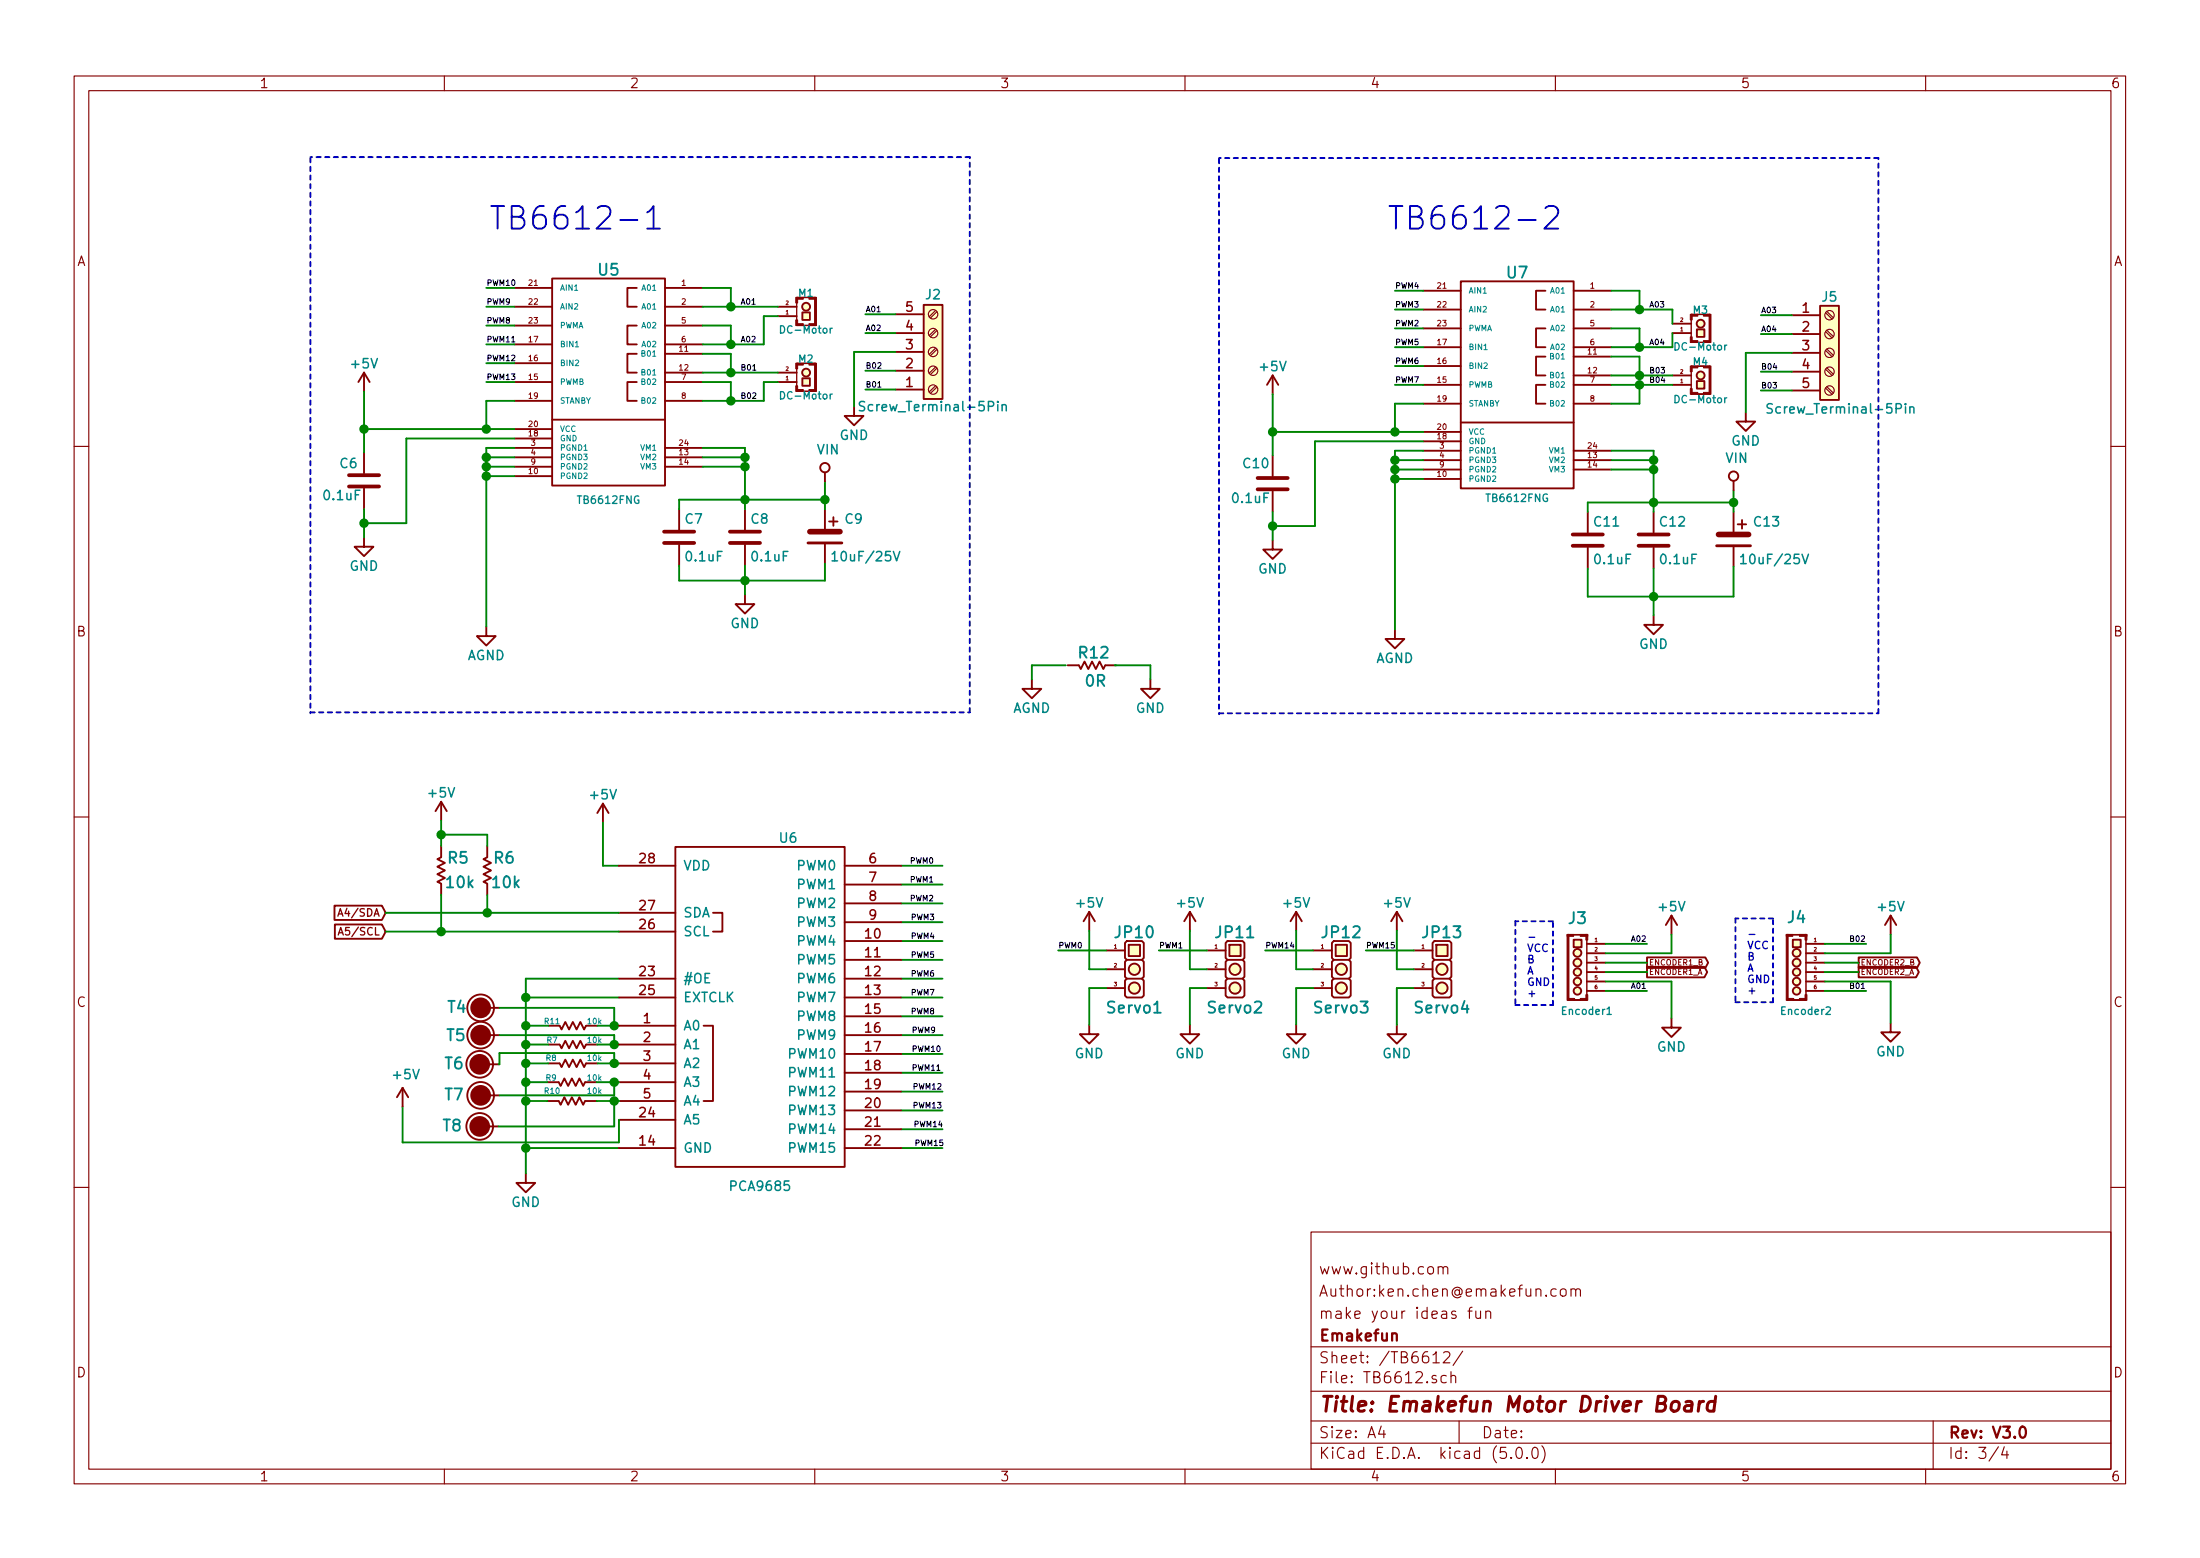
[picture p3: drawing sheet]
<svg xmlns="http://www.w3.org/2000/svg" width="297mm" height="210mm" viewBox="0 0 297 210" stroke-linecap="round" stroke-linejoin="round" font-family="sans-serif">
<g fill="none" stroke="#840000" stroke-width=".15">
<path d="M10 10.3h277v189.9h-277zM12 12.2h273v186.1h-273zM60 10.3v1.9M110 10.3v1.9M160 10.3v1.9M210 10.3v1.9M260 10.3v1.9M126.3 41.9l-.8 .8M126.3 44.4l-.8 .9M126.3 47l-.8 .8M126.3 49.5l-.8 .9M126.3 52.1l-.8 .8"/>
<path d="M126.5 42.1l-.9 .8M126.5 44.6l-.9 .9M126.5 47.2l-.9 .8M126.5 49.7l-.9 .8M126.5 52.2l-.9 .9M246.5 52.4l.8 .8M246.5 49.8l.8 .9M246.5 47.3l.8 .8M246.5 44.7l.8 .9M246.5 42.2l.8 .8M246.7 52.2l.8 .8M246.7 49.7l.8 .8"/>
<path d="M246.7 47.1l.8 .8M246.7 44.6l.8 .8M246.7 42l.8 .9M10 60.2h2M285 60.2h2M10 110.3h2M285 110.3h2M10 160.2h2M177 166.3h108v32h-108zM194.2 171.1a.41 .41 0 0 1 .6 0v.8M194.2 170.9v1M194.8 171.1l.2-.2 .4 .1 .1 .9"/>
<path d="M198.2 176.9h.6M198.8 176.4l-.3 .1-.1 .2v1.2M199.3 176.9v.9a.4 .4 0 0 0 .6 0M199.9 176.9v1M200.6 177.1a.41 .41 0 0 1 .7 0v.8M200.6 176.9v1M210.1 174a.48 .48 0 0 0-.6 .1l-.1 .1 .1 .6a.48 .48 0 0 0 .6 0M210.7 174.1a.41 .41 0 0 1 .8 .1v.4a.41 .41 0 0 1-.4 .3 .41 .41 0 0 1-.4-.3zM212.1 174.1a.38 .38 0 0 1 .7 0v.8M212.1 173.9v1M212.8 174.1l.2-.2 .3 .1 .1 .9M285 160.2h2"/>
<path d="M60 198.3v1.9M110 198.3v1.9M160 198.3v1.9M177 194.8h108M177 191.8h108M177 187.8h108M177 181.8h108M186.5 192.5l-.4 1h1M186.8 193v1M193.5 182.8l.3-.2 .1-.2v1.5M193.5 183.9h.8M194.9 182.6l.2-.2 .5 .1a.4 .4 0 0 1 .1 .6l-.9 .8h1"/>
<path d="M195.3 185.7a.53 .53 0 0 0-.7 0v.8a.53 .53 0 0 0 .7 0M195.9 185.7a.38 .38 0 0 1 .6 .1v.8M195.9 185.1v1.5M197 191.8v3M197.5 182.3l-1.3 2M204 196.7h.1l-.1 .1v-.1v.1M204.8 195.5a.35 .35 0 0 1 .4-.2 .35 .35 0 0 1 .3 .3 .78 .78 0 0 1-.4 1.2 .87 .87 0 0 1-.3-1.3zM206.2 196.7v.1l-.1-.1h.1v.1M207 195.4a.37 .37 0 0 1 .6 .2l.1 .3a.72 .72 0 0 1-.4 .9l-.3-.1a1.26 1.26 0 0 1 0-1.3zM208.2 195.1a1.71 1.71 0 0 1 0 2.3M210 198.3v1.9M260 198.3v1.9"/>
<path d="M261 191.8v6.5M269.8 195.2l-1.2 2M270.6 195.2l-.3 1.1h.9M271 195.8v1"/>
<circle cx="126" cy="45" r=".63"/>
<circle cx="126" cy="47.5" r=".63"/>
<circle cx="126" cy="42.4" r=".63"/>
<circle cx="126" cy="50" r=".63"/>
<circle cx="126" cy="52.6" r=".63"/>
<circle cx="247" cy="47.6" r=".63"/>
<circle cx="247" cy="45.1" r=".63"/>
<circle cx="247" cy="42.5" r=".63"/>
<circle cx="247" cy="52.7" r=".63"/>
<circle cx="247" cy="50.2" r=".63"/>
</g>
<path d="M188 180.1a.39 .39 0 0 1 .6 0v.8M272.9 192.6a.36 .36 0 0 1 .6 .2 .77 .77 0 0 1-.5 1.2 1 1 0 0 1-.1-1.4z" fill="none" stroke="#840000" stroke-width=".3"/>
<path d="M225.8 189.3a.54 .54 0 0 1 .5-.2 .54 .54 0 0 1 .4 .4v.6a.56 .56 0 0 1-.6 .4 .56 .56 0 0 1-.5-.4l.1-.6zM227.6 189.2l.2-.1 .6 .1 .1 .2-.2 1M228.4 189.6l-.2 .1h-.4a.4 .4 0 0 0-.4 .3 .4 .4 0 0 0 .3 .4h.4l.2-.1M229.5 189.1l-.2 1.3M230 189.1a.54 .54 0 0 0-.6 .4M231.5 189.2a.68 .68 0 0 0-.9 .3l-.1 .6 .1 .2 .2 .1 .6-.1M231.6 188.4l-.2 2" fill="none" stroke="#840000" stroke-width=".41"/>
<g fill="none" stroke="#840000" stroke-width=".25">
<path d="M69.5 38.9h5M74.5 37.6h15.3v27.9h-15.3zM86 38.9h-1.3v2.5h1.3M89.8 38.9h5.1M192.2 39.2h5M197.2 38h15.3v27.9h-15.3zM208.7 39.2h-1.3v2.6h1.3M212.5 39.2h5.1M49.1 50.3v2.5M49.1 50.3l-.7 1.3M49.1 50.3l.8 1.3M69.5 51.6h5"/>
<path d="M69.5 49h5M69.5 46.5h5M69.5 59.2h5M69.5 54.1h5M69.5 41.4h5M69.5 57.9h5M69.5 43.9h5M74.5 56.6h15.3M86 51.6h-1.3v2.5h1.3M86 47.7h-1.3v2.6h1.3M86 43.9h-1.3v2.6h1.3M89.8 47.7h5.1"/>
<path d="M89.8 50.3h5.1M89.8 51.6h5.1M89.8 46.5h5.1M89.8 54.1h5.1M89.8 41.4h5.1M89.8 43.9h5.1M105 50.3h2.6M105 51.6h2.6M105 41.4h2.6M105 42.7h2.6M108.3 42.2h1v1h-1zM108.3 51h1v1.1h-1z"/>
<path d="M115.3 54.9v1.2h1.3l-1.3 1.3-1.3-1.3h1.3M120.9 52.6h3.8M120.9 50h3.8M120.9 47.5h3.8M120.9 45h3.8M120.9 42.4h3.8M124.7 41.1h2.6v12.7h-2.6zM171.8 50.7v2.5M171.8 50.7l-.7 1.2M171.8 50.7l.8 1.2M192.2 51.9h5M192.2 49.4h5"/>
<path d="M192.2 46.9h5M192.2 59.6h5M192.2 54.5h5M192.2 41.8h5M192.2 58.3h5M192.2 44.3h5M197.2 57h15.3M208.7 51.9h-1.3v2.6h1.3M208.7 48.1h-1.3v2.6h1.3M208.7 44.3h-1.3v2.6h1.3M212.5 48.1h5.1M212.5 50.7h5.1"/>
<path d="M212.5 51.9h5.1M212.5 46.9h5.1M212.5 54.5h5.1M212.5 41.8h5.1M212.5 44.3h5.1M225.8 50.7h2.5M225.8 51.9h2.5M225.8 45h2.5M225.8 43.7h2.5M229.1 44.4h1v1.1h-1zM229.1 51.4h1v1h-1zM235.7 55.6v1.3h1.3l-1.3 1.3-1.3-1.3h1.3"/>
<path d="M241.9 42.5h3.8M241.9 45.1h3.8M241.9 47.6h3.8M241.9 50.2h3.8M241.9 52.7h3.8M245.7 41.3h2.6v12.7h-2.6zM49.1 72.5v1.3h1.3l-1.3 1.3-1.2-1.3h1.2M49.1 61.1v2.8M49.1 65.9v2.8M69.5 64.3h5M69.5 61.7h5M69.5 63h5"/>
<path d="M69.5 60.4h5M89.8 61.7h5.1M89.8 63h5.1M89.8 60.4h5.1M91.7 68.7v2.8M91.7 73.5v2.8M100.6 68.7v2.8M100.6 73.5v2.8M111.4 63.7v1.3M111.4 68.7v2.8M111.4 73.3v2.8M171.8 72.9v1.3h1.3l-1.3 1.2-1.2-1.2h1.2"/>
<path d="M171.8 61.5v2.8M171.8 66.3v2.8M192.2 64.6h5M192.2 62.1h5M192.2 63.4h5M192.2 60.8h5M212.5 62.1h5.1M212.5 63.4h5.1M212.5 60.8h5.1M214.4 69.1v2.8M214.4 73.9v2.8M223.3 69.1v2.8"/>
<path d="M223.3 73.9v2.8M234.1 64.9v1.3M234.1 69.1v2.8M234.1 73.7v2.7M65.7 84.6v1.2h1.2l-1.2 1.3-1.3-1.3h1.3M100.6 80.3v1.2h1.3l-1.3 1.3-1.3-1.3h1.3M139.3 91.7v1.3h1.3l-1.3 1.2-1.3-1.2h1.3M144.1 89.8h1.5M145.7 89.8l.2 .5 .5-1 .5 1 .5-1 .6 1 .5-1 .5 1 .2-.5M149.3 89.8h1.4M155.3 91.7v1.3h1.3l-1.3 1.2-1.2-1.2h1.2M188.3 85v1.2h1.3l-1.3 1.3-1.2-1.3h1.2"/>
<path d="M223.3 83.1v1.2h1.2l-1.2 1.3-1.3-1.3h1.3M59.6 114.2v1.5l-.5 .2 1 .6-1 .5 1 .5-1 .5 1 .5-1 .5 .5 .2M59.6 108.2v2.5M59.6 119.3v1.5M59.6 108.2l-.8 1.3M59.6 108.2l.7 1.3M65.8 114.2v1.5l-.5 .2 1 .6-1 .5 1 .5-1 .5 1 .5-1 .5 .5 .2M65.8 119.3v1.5M81.4 108.5l-.8 1.2M81.4 108.5v2.5M81.4 108.5l.8 1.2M83.6 116.8h7.6"/>
<path d="M91.2 114.3h22.8v43.2h-22.8zM114 116.8h7.7M114 119.4h7.7M45.2 122.2h6.4l.5 1-.5 .9h-6.4zM45.2 124.8h6.4l.5 .9-.5 1h-6.4zM64.9 139.7h2.5M64.9 136h2.5M75.6 138.4l.2 .5 .5-1 .5 1 .5-1 .6 1 .5-1 .5 1 .2-.5M83.6 138.4h7.6M83.6 132.1h7.6M83.6 134.6h7.6M83.6 125.7h7.6"/>
<path d="M83.6 123.2h7.6M95 138.4h1.3v10.2h-1.3M96.3 123.2h1.2v2.5h-1.2M114 139.7h7.7M114 127h7.7M114 129.5h7.7M114 132.1h7.7M114 134.6h7.7M114 137.2h7.7M114 121.9h7.7M114 124.5h7.7M147.1 138.3v1.3h1.2l-1.2 1.2-1.3-1.2h1.3"/>
<path d="M147.1 123.1l-.8 1.2M147.1 123.1v2.5M147.1 123.1l.7 1.2M149.4 128.3h2.5M149.4 130.8h2.5M149.4 133.3h2.5M151.9 127.2l.2-.2h2.1l.2 .2v2.1l-.2 .2h-2.1l-.2-.2zM152.1 132.1l-.2 .2v2.1l.2 .2h2.1l.2-.2v-2.1l-.2-.2M152.1 129.5l-.2 .3v2l.2 .3h2.1l.2-.3v-2l-.2-.3M152.4 127.5h1.5v1.5h-1.5zM160.7 138.3v1.3h1.2l-1.2 1.2-1.3-1.2h1.3M160.7 123.1l-.8 1.2"/>
<path d="M160.7 123.1v2.5M160.7 123.1l.7 1.2M162.9 128.3h2.6M162.9 130.8h2.6M162.9 133.3h2.6M165.5 127.2l.2-.2h2.1l.2 .2v2.1l-.2 .2h-2.1l-.2-.2zM165.7 132.1l-.2 .2v2.1l.2 .2h2.1l.2-.2v-2.1l-.2-.2M165.7 129.5l-.2 .3v2l.2 .3h2.1l.2-.3v-2l-.2-.3M166 127.5h1.5v1.5h-1.5zM175 138.3v1.3h1.3l-1.3 1.2-1.3-1.2h1.3M175 123.1l-.8 1.2M175 123.1v2.5"/>
<path d="M175 123.1l.8 1.2M177.3 128.3h2.5M177.3 130.8h2.5M177.3 133.3h2.5M179.8 127.2l.3-.2h2l.3 .2v2.1l-.3 .2h-2l-.3-.2zM180.1 132.1l-.3 .2v2.1l.3 .2h2l.3-.2v-2.1l-.3-.2M180.1 129.5l-.3 .3v2l.3 .3h2l.3-.3v-2l-.3-.3M180.3 127.5h1.6v1.5h-1.6zM188.6 138.3v1.3h1.3l-1.3 1.2-1.3-1.2h1.3M188.6 123.1l-.8 1.2M188.6 123.1v2.5M188.6 123.1l.8 1.2"/>
<path d="M190.9 128.3h2.5M190.9 130.8h2.5M190.9 133.3h2.5M193.4 127.2l.3-.2h2l.3 .2v2.1l-.3 .2h-2l-.3-.2zM193.7 132.1l-.3 .2v2.1l.3 .2h2l.3-.2v-2.1l-.3-.2M193.7 129.5l-.3 .3v2l.3 .3h2l.3-.3v-2l-.3-.3M193.9 127.5h1.6v1.5h-1.6zM212.5 126.8h1v1h-1zM214.2 127.4h2.6M214.2 128.6h2.6M214.2 129.9h2.6M214.2 131.2h2.6"/>
<path d="M214.2 132.5h2.6M214.2 133.7h2.6M222.4 129.2h7.9l.3 .7-.3 .7h-7.9zM222.4 130.5h7.7l.4 .7-.4 .7h-7.7zM225.7 137.4v1.3h1.2l-1.2 1.2-1.3-1.2h1.3M225.7 123.6l-.8 1.2M225.7 123.6v2.5M225.7 123.6l.7 1.2M242.1 126.8h1v1h-1zM243.8 127.4h2.6M243.8 128.6h2.6M243.8 129.9h2.6"/>
<path d="M243.8 131.2h2.6M243.8 132.5h2.6M243.8 133.7h2.6M251 129.2h7.8l.4 .7-.4 .7h-7.8zM251 130.5h7.7l.4 .7-.4 .7h-7.7zM255.3 138v1.3h1.2l-1.2 1.3-1.3-1.3h1.3M255.3 123.6l-.8 1.2M255.3 123.6v2.5M255.3 123.6l.7 1.2M54.4 146.8l-.8 1.3M54.4 146.8v2.5M54.4 146.8l.7 1.3"/>
<path d="M64.8 152h2.5M64.8 143.6h2.5M64.9 147.8h2.5M71 158.4v1.2h1.3l-1.3 1.3-1.3-1.3h1.3M73.9 148.6h1.5M74 143.5h1.5M75.4 146l.3 .6 .5-1.1 .5 1.1 .5-1.1 .5 1.1 .5-1.1 .5 1.1 .3-.6M75.4 148.6l.3 .5 .5-1 .5 1 .5-1 .5 1 .5-1 .5 1 .3-.5M75.6 141l.2 .5 .5-1 .5 1 .5-1 .6 1 .5-1 .5 1 .2-.5M75.6 143.5l.2 .5 .5-1 .5 1 .5-1 .6 1 .5-1 .5 1 .2-.5M79 146h1.5M79 148.6h1.5"/>
<path d="M83.6 143.5h7.6M83.6 146h7.6M83.6 148.6h7.6M83.6 154.9h7.6M83.6 141h7.6M83.6 151.1h7.6M114 154.9h7.7M114 142.2h7.7M114 144.8h7.7M114 147.3h7.7M114 149.9h7.7M114 152.4h7.7"/>
<circle cx="108.8" cy="50.3" r=".53"/>
<circle cx="108.8" cy="41.4" r=".53"/>
<circle cx="229.6" cy="50.7" r=".53"/>
<circle cx="229.6" cy="43.7" r=".53"/>
<circle cx="111.4" cy="63.1" r=".63"/>
<circle cx="234.1" cy="64.3" r=".63"/>
<circle cx="64.9" cy="136" r="1.8"/>
<circle cx="64.9" cy="139.7" r="1.8"/>
<circle cx="153.2" cy="133.3" r=".76"/>
<circle cx="153.2" cy="130.8" r=".76"/>
<circle cx="166.8" cy="133.3" r=".76"/>
<circle cx="166.8" cy="130.8" r=".76"/>
<circle cx="181.1" cy="133.3" r=".76"/>
<circle cx="181.1" cy="130.8" r=".76"/>
<circle cx="194.7" cy="130.8" r=".76"/>
<circle cx="194.7" cy="133.3" r=".76"/>
<circle cx="213" cy="129.9" r=".53"/>
<circle cx="213" cy="128.6" r=".53"/>
<circle cx="213" cy="133.7" r=".51"/>
<circle cx="213" cy="132.5" r=".51"/>
<circle cx="213" cy="131.2" r=".51"/>
<circle cx="242.6" cy="129.9" r=".53"/>
<circle cx="242.6" cy="128.6" r=".53"/>
<circle cx="242.6" cy="131.2" r=".51"/>
<circle cx="242.6" cy="133.7" r=".51"/>
<circle cx="242.6" cy="132.5" r=".51"/>
<circle cx="64.8" cy="143.6" r="1.8"/>
<circle cx="64.8" cy="152" r="1.8"/>
<circle cx="64.9" cy="147.8" r="1.8"/>
</g>
<path d="M77.7 46.8h.4M200.4 47.2h.4" fill="none" stroke="#008484" stroke-width=".14"/>
<path d="M47.1 65.7h4.1M47.1 64.1h4.1M89.7 73.3h4M89.7 71.7h4M98.6 73.3h4M98.6 71.7h4M169.8 66h4.1M169.8 64.5h4.1M212.3 73.7h4.1M212.3 72.1h4.1M221.2 73.7h4.1M221.2 72.1h4.1" fill="none" stroke="#840000" stroke-width=".51"/>
<path d="M109.3 71.7h4.1M232 72.1h4.1" fill="none" stroke="#840000" stroke-width=".76"/>
<path d="M109.1 73.3h4.6M231.8 73.7h4.5" fill="none" stroke="#840000" stroke-width=".38"/>
<g fill="none" stroke="#008484" stroke-width=".2">
<path d="M116.7 54.2h-.4l-.2 .1v.4l.5 .2 .1 .3-.2 .2h-.5M134.7 54.2h-.1l.1 .1v-.1v.1M134.7 54.6v.8M135.3 54.7h.1a.31 .31 0 0 1 .5 .1v.6M135.3 54.6v.8M239.3 54.6l-.5-.1-.2 .1v.4l.6 .2 .1 .3-.2 .2h-.5M257.3 54.5l-.1 .1h.1v-.1v.1M257.3 54.9v.8M257.9 55l.1-.1 .3 .1 .1 .7M257.9 54.9v.8M112.3 74.8l.4-.4v1.3M112.3 75.7h.8"/>
<path d="M120.6 74.4l.5 1.3 .4-1.3M235 75.2l.4-.4v1.3M235 76.1h.8M243.3 74.8l.4 1.3 .5-1.3"/>
</g>
<g fill="#ffffc2" stroke="#ffffc2" stroke-width=".14">
<path d="M108.3 42.2h1v1h-1z"/>
<path d="M108.3 51h1v1.1h-1z"/>
<path d="M212.5 126.8h1v1h-1z"/>
<path d="M242.1 126.8h1v1h-1z"/>
<path d="M152.4 127.5h1.5v1.5h-1.5z"/>
<path d="M166 127.5h1.5v1.5h-1.5z"/>
<path d="M180.3 127.5h1.6v1.5h-1.6z"/>
<path d="M193.9 127.5h1.6v1.5h-1.6z"/>
<path d="M245.7 41.3h2.6v12.7h-2.6z"/>
<path d="M124.7 41.1h2.6v12.7h-2.6z"/>
<path d="M229.1 44.4h1v1.1h-1z"/>
<path d="M229.1 51.4h1v1h-1z"/>
<circle cx="108.8" cy="41.4" r=".53"/>
<circle cx="108.8" cy="50.3" r=".53"/>
<circle cx="213" cy="133.7" r=".51"/>
<circle cx="213" cy="132.5" r=".51"/>
<circle cx="213" cy="131.2" r=".51"/>
<circle cx="213" cy="129.9" r=".53"/>
<circle cx="213" cy="128.6" r=".53"/>
<circle cx="242.6" cy="133.7" r=".51"/>
<circle cx="242.6" cy="132.5" r=".51"/>
<circle cx="242.6" cy="131.2" r=".51"/>
<circle cx="242.6" cy="129.9" r=".53"/>
<circle cx="242.6" cy="128.6" r=".53"/>
<circle cx="153.2" cy="133.3" r=".76"/>
<circle cx="153.2" cy="130.8" r=".76"/>
<circle cx="166.8" cy="133.3" r=".76"/>
<circle cx="166.8" cy="130.8" r=".76"/>
<circle cx="181.1" cy="133.3" r=".76"/>
<circle cx="181.1" cy="130.8" r=".76"/>
<circle cx="194.7" cy="133.3" r=".76"/>
<circle cx="194.7" cy="130.8" r=".76"/>
<circle cx="229.6" cy="43.7" r=".53"/>
<circle cx="229.6" cy="50.7" r=".53"/>
</g>
<g fill="#840000" stroke="#840000" stroke-width=".14">
<path d="M110 40.1h.2v3.8h-.2z"/>
<path d="M109.2 40.1h.9v.3h-.9z"/>
<path d="M107.4 40.1h.3v.8h-.3z"/>
<path d="M107.4 43.2h.3v.7h-.3z"/>
<path d="M110 49h.2v3.8h-.2z"/>
<path d="M107.4 49h.3v.8h-.3z"/>
<path d="M107.4 52.1h.3v.7h-.3z"/>
<path d="M211.6 126.1h.2v8.9h-.2z"/>
<path d="M211.7 134.7h.9v.3h-.9z"/>
<path d="M212.4 126.1l1 .1z"/>
<path d="M211.6 126.1h.9v.3h-.9z"/>
<path d="M212.5 134.9l.9 .1z"/>
<path d="M213.4 134.7h.8v.3h-.8z"/>
<path d="M214.1 134.2h.3v.8h-.3z"/>
<path d="M214.1 126.1h.3v.8h-.3z"/>
<path d="M213.4 126.1h1v.3h-1z"/>
<path d="M241.2 126.1h.2v8.9h-.2z"/>
<path d="M241.3 134.7h.9v.3h-.9z"/>
<path d="M242 126.1l1 .1z"/>
<path d="M241.2 126.1h.9v.3h-.9z"/>
<path d="M242.1 134.9l.9 .1z"/>
<path d="M243 134.7h.8v.3h-.8z"/>
<path d="M243.7 134.2h.3v.8h-.3z"/>
<path d="M243.7 126.1h.3v.8h-.3z"/>
<path d="M243 126.1h1v.3h-1z"/>
<path d="M230.8 42.4h.2v3.8h-.2z"/>
<path d="M228.2 42.4h.3v.8h-.3z"/>
<path d="M228.2 45.5h.3v.7h-.3z"/>
<path d="M230.8 49.4h.2v3.8h-.2z"/>
<path d="M228.2 49.4h.3v.8h-.3z"/>
<path d="M228.2 52.4h.3v.8h-.3z"/>
</g>
<path d="M107.6 40.1h2.5v3.8h-2.5zM107.6 49h2.5v3.8h-2.5zM107.6 40.9v2.3M107.6 49.8v2.3M228.3 42.4h2.6v3.8h-2.6zM228.3 49.4h2.6v3.8h-2.6zM228.3 43.2v2.3M228.3 50.2v2.2M211.7 126.1h2.5v8.9h-2.5zM214.2 126.9v7.3M241.3 126.1h2.5v8.9h-2.5zM243.8 126.9v7.3" fill="none" stroke="#840000" stroke-width=".14"/>
<path d="M112.4 44.3h-.2l-.1 .2M112.4 53.2h-.2l-.1 .2M233.1 46.6h-.2v.2M233.1 53.7h-.2v.2M217 136.9h.6M246.6 136l.3-.1 .2 .1v.2l-.6 .7h.6" fill="none" stroke="#008484" stroke-width=".18"/>
<path d="M101.6 50h.5M118.5 52.2h.4" fill="none" stroke="#000" stroke-width=".14"/>
<path d="M83.7 29.7h2.4M87.4 28.7l.3-.2 .5-.7v3.1M87.4 30.9h1.7M205 29.7h2.3M208.7 28.1l.4-.3h.7a.81 .81 0 0 1 .4 1.3l-1.7 1.8h1.9" fill="none" stroke="#0000c2" stroke-width=".25"/>
<path d="M206.5 126.5h.7M236.2 126.1h.7" fill="none" stroke="#0000c2" stroke-width=".18"/>
<path d="M45.6 123.6l.3-1 .4 1M45.7 126.2l.3-1 .4 1M45.7 123.3h.5M45.8 125.9h.5" fill="none" stroke="#840000" stroke-width=".18"/>
<path d="M155.8 136.7h.9" fill="none" stroke="#008484" stroke-width=".25"/>
<g fill="none" stroke="#008400" stroke-width=".25">
<path d="M65.7 38.9h3.8M94.9 38.9h3.8v2.5M188.3 39.2h3.9M217.6 39.2h3.8v2.6M49.1 57.9h20.4M49.1 52.8v8.3M65.7 46.5h3.8M65.7 43.9h3.8M65.7 51.6h3.8M65.7 41.4h3.8M65.7 49h3.8M69.5 54.1h-3.8v3.8"/>
<path d="M69.5 59.2h-14.6v11.4h-5.8M94.9 50.3h10.1M94.9 43.9h3.8v2.6M94.9 47.7h3.8v2.6M94.9 51.6h3.8v2.5M94.9 41.4h10.1M105 42.7h-1.9v3.8h-8.2M105 51.6h-1.9v2.5h-8.2M116.8 42.4h4.1M116.8 45h4.1M116.8 50h4.1M116.8 52.6h4.1"/>
<path d="M120.9 47.5h-5.6v7.4M171.8 58.3h20.4M171.8 53.2v8.3M188.3 46.9h3.9M188.3 44.3h3.9M188.3 51.9h3.9M188.3 41.8h3.9M188.3 49.4h3.9M192.2 54.5h-3.9v3.8M192.2 59.6h-14.7v11.4h-5.7M217.6 50.7h8.2M217.6 44.3h3.8v2.6"/>
<path d="M217.6 48.1h3.8v2.6M217.6 51.9h8.2M217.6 41.8h8.2v1.9M221.4 51.9v2.6h-3.8M225.8 45v1.9h-8.2M237.7 45.1h4.2M237.7 42.5h4.2M237.7 50.2h4.2M237.7 52.7h4.2M241.9 47.6h-6.2v8M49.1 68.7v3.8M65.7 61.7h3.8"/>
<path d="M65.7 63h3.8M65.7 64.3h3.8M69.5 60.4h-3.8v24.2M94.9 60.4h5.7v8.3M94.9 61.7h5.7M94.9 63h5.7M100.6 76.3v4M111.4 67.4h-19.7v1.3M111.4 76.1v2.3h-19.7v-2.1M111.4 65v3.7M171.8 69.1v3.8M188.3 62.1h3.9"/>
<path d="M188.3 63.4h3.9M188.3 64.6h3.9M192.2 60.8h-3.9v24.2M217.6 60.8h5.7v8.3M217.6 62.1h5.7M217.6 63.4h5.7M223.3 76.7v6.4M234.1 67.8h-19.7v1.3M234.1 76.4v4.1h-19.7v-3.8M234.1 66.2v2.9M143.9 89.8h-4.6v1.9M150.5 89.8h4.8v1.9"/>
<path d="M59.6 112.6h6.2v1.6M59.6 110.7v3.5M81.4 111v5.8h2.2M121.7 116.8h5.6M121.7 119.4h5.6M52.1 123.2h31.5M52.1 125.7h31.5M59.6 120.8v4.9M65.8 120.8v2.4M67.4 139.7h15.5v1.3M67.4 136h15.5v2.4M71 134.6h12.6"/>
<path d="M71 138.4h3M80.6 138.4h3M83.6 132.1h-12.6v26.3M121.7 134.6h5.6M121.7 132.1h5.6M121.7 121.9h5.6M121.7 124.5h5.6M121.7 127h5.6M121.7 129.5h5.6M121.7 137.2h5.6M121.7 139.7h5.6M142.9 128.3h6.5"/>
<path d="M147.1 125.6v5.2h2.3M149.4 133.3h-2.3v5M156.5 128.3h6.4M160.7 125.6v5.2h2.2M162.9 133.3h-2.2v5M170.8 128.3h6.5M175 125.6v5.2h2.3M177.3 133.3h-2.3v5M184.4 128.3h6.5M188.6 125.6v5.2h2.3M190.9 133.3h-2.3v5M216.8 127.4h5.6"/>
<path d="M216.8 132.5h8.9v4.9M216.8 133.7h5.6M216.8 129.9h5.6M216.8 131.2h5.6M225.7 126.1v2.5h-8.9M246.4 127.4h5.6M246.4 132.5h8.9v5.5M246.4 133.7h5.6M246.4 129.9h4.6M246.4 131.2h4.6M255.3 126.1v2.5h-8.9M54.4 149.3v4.9h29.2v-3.1"/>
<path d="M71 154.9h12.6M71 141h3M71 143.5h3M71 146h2.9M71 148.6h2.9M80.5 146h3.1M80.5 148.6h3.1M80.6 141h3M80.6 143.5h3M82.9 143.5v-1.4h-15.5v1.5h-.1M82.9 146v1.8h-15.5M82.9 148.6v3.4h-15.6"/>
<path d="M121.7 154.9h5.6M121.7 142.2h5.6M121.7 144.8h5.6M121.7 147.3h5.6M121.7 149.9h5.6M121.7 152.4h5.6"/>
</g>
<g fill="#008400" stroke="#008400" stroke-width=".25">
<circle cx="98.7" cy="41.4" r=".51"/>
<circle cx="98.7" cy="46.5" r=".51"/>
<circle cx="98.7" cy="50.3" r=".51"/>
<circle cx="98.7" cy="54.1" r=".51"/>
<circle cx="49.1" cy="57.9" r=".51"/>
<circle cx="49.1" cy="70.6" r=".51"/>
<circle cx="65.7" cy="61.7" r=".51"/>
<circle cx="65.7" cy="63" r=".51"/>
<circle cx="65.7" cy="64.3" r=".51"/>
<circle cx="100.6" cy="61.7" r=".51"/>
<circle cx="100.6" cy="67.4" r=".51"/>
<circle cx="100.6" cy="63" r=".51"/>
<circle cx="221.4" cy="41.8" r=".51"/>
<circle cx="221.4" cy="46.9" r=".51"/>
<circle cx="171.8" cy="58.3" r=".51"/>
<circle cx="171.8" cy="71" r=".51"/>
<circle cx="188.3" cy="62.1" r=".51"/>
<circle cx="188.3" cy="63.4" r=".51"/>
<circle cx="188.3" cy="64.6" r=".51"/>
<circle cx="223.3" cy="62.1" r=".51"/>
<circle cx="223.3" cy="67.8" r=".51"/>
<circle cx="223.3" cy="63.4" r=".51"/>
<circle cx="65.7" cy="57.9" r=".51"/>
<circle cx="188.3" cy="58.3" r=".51"/>
<circle cx="71" cy="134.6" r=".51"/>
<circle cx="223.3" cy="80.5" r=".51"/>
<circle cx="100.6" cy="78.4" r=".51"/>
<circle cx="221.4" cy="50.7" r=".51"/>
<circle cx="221.4" cy="51.9" r=".51"/>
<circle cx="234.1" cy="67.8" r=".51"/>
<circle cx="111.4" cy="67.4" r=".51"/>
<circle cx="82.9" cy="138.4" r=".51"/>
<circle cx="71" cy="138.4" r=".51"/>
<circle cx="82.9" cy="141" r=".51"/>
<circle cx="71" cy="141" r=".51"/>
<circle cx="71" cy="143.5" r=".51"/>
<circle cx="71" cy="146" r=".51"/>
<circle cx="82.9" cy="146" r=".51"/>
<circle cx="82.9" cy="143.5" r=".51"/>
<circle cx="71" cy="148.6" r=".51"/>
<circle cx="82.9" cy="148.6" r=".51"/>
<circle cx="65.8" cy="123.2" r=".51"/>
<circle cx="59.6" cy="125.7" r=".51"/>
<circle cx="59.6" cy="112.6" r=".51"/>
<circle cx="71" cy="154.9" r=".51"/>
</g>
<g fill="none" stroke="#0000c2" stroke-width=".25" stroke-dasharray=".6 .6">
<path d="M41.9 21.3v75M130.9 21.2h-89M164.6 21.5v74.9M253.6 21.3h-89M41.9 96.1h89M130.9 96.1v-74.9M164.6 96.3h89M253.6 96.3v-75M204.6 135.6h5.1M204.6 124.3v11.3M209.7 135.6v-11.3M209.7 124.3h-5.1"/>
<path d="M234.3 135.2h5.1M234.3 123.9v11.3M239.4 135.2v-11.3M239.4 123.9h-5.1"/>
</g>
<g fill="#840000" stroke="#840000" stroke-width=".25">
<circle cx="64.8" cy="152" r="1.27"/>
<circle cx="64.9" cy="147.8" r="1.27"/>
<circle cx="64.8" cy="143.6" r="1.27"/>
<circle cx="64.9" cy="139.7" r="1.27"/>
<circle cx="64.9" cy="136" r="1.27"/>
</g>
<g font-size="4.2" fill="#0000c2">
<text x="65.9" y="31">TB6612-1</text>
<text x="187.2" y="31">TB6612-2</text>
</g>
<text font-size="2.8" fill="#840000" x="178" y="190.5">Title: Emakefun Motor Driver Board</text>
<g font-size="2.1" fill="#008484">
<text x="80.8" y="37.2">U5</text>
<text x="203.5" y="37.6">U7</text>
<text x="145.8" y="88.8">R12</text>
<text x="146.6" y="92.7">0R</text>
<text x="60.4" y="119.8">10k</text>
<text x="60.5" y="116.5">R5</text>
<text x="66.6" y="119.8">10k</text>
<text x="66.8" y="116.5">R6</text>
<text x="211.8" y="124.7">J3</text>
<text x="241.4" y="124.6">J4</text>
<text x="150.7" y="126.6">JP10</text>
<text x="164.3" y="126.6">JP11</text>
<text x="178.6" y="126.6">JP12</text>
<text x="192.2" y="126.6">JP13</text>
<text x="60.5" y="136.7">T4</text>
<text x="149.6" y="136.7">Servo1</text>
<text x="163.2" y="136.7">Servo2</text>
<text x="177.6" y="136.7">Servo3</text>
<text x="191.2" y="136.7">Servo4</text>
<text x="60.3" y="140.5">T5</text>
<text x="60.1" y="148.5">T7</text>
<text x="60.1" y="144.3">T6</text>
<text x="59.8" y="152.7">T8</text>
</g>
<g font-size="2.1" fill="#840000">
<text x="111.9" y="71">+</text>
<text x="234.6" y="71.4">+</text>
<text x="178" y="172">www.github.com</text>
<text x="178" y="178">make your ideas fun</text>
<text x="178" y="175">Author:ken.chen@emakefun.com</text>
<text x="178" y="184">Sheet: /TB6612/</text>
<text x="178" y="181">Emakefun</text>
<text x="178" y="186.7">File: TB6612.sch</text>
<text x="178" y="196.9">KiCad E.D.A. kicad (5.0.0)</text>
<text x="178" y="194.1">Size: A4</text>
<text x="200" y="194.1">Date:</text>
<text x="263" y="194.1">Rev: V3.0</text>
<text x="263" y="196.9">Id: 3/4</text>
</g>
<g font-size="1.8" fill="#840000">
<text x="35" y="11.9">1</text>
<text x="85" y="11.9">2</text>
<text x="135" y="11.9">3</text>
<text x="185" y="11.9">4</text>
<text x="235" y="11.9">5</text>
<text x="285" y="11.9">6</text>
<text x="10.4" y="35.9">A</text>
<text x="285.4" y="35.9">A</text>
<text x="122.3" y="47.2">3</text>
<text x="122.3" y="44.6">4</text>
<text x="122.3" y="42.1">5</text>
<text x="243.4" y="42.2">1</text>
<text x="243.4" y="44.7">2</text>
<text x="243.4" y="47.3">3</text>
<text x="122.3" y="52.2">1</text>
<text x="122.3" y="49.7">2</text>
<text x="243.4" y="49.8">4</text>
<text x="243.4" y="52.4">5</text>
<text x="10.4" y="85.9">B</text>
<text x="285.4" y="85.9">B</text>
<text x="86.4" y="116.5">28</text>
<text x="117.4" y="116.5">6</text>
<text x="117.4" y="119">7</text>
<text x="86.4" y="125.4">26</text>
<text x="86.4" y="122.9">27</text>
<text x="117.4" y="121.6">8</text>
<text x="117.4" y="124.1">9</text>
<text x="86.4" y="131.7">23</text>
<text x="116.9" y="126.7">10</text>
<text x="116.9" y="129.2">11</text>
<text x="116.9" y="131.7">12</text>
<text x="10.4" y="135.9">C</text>
<text x="86.4" y="134.3">25</text>
<text x="116.9" y="134.3">13</text>
<text x="116.9" y="136.8">15</text>
<text x="285.4" y="135.9">C</text>
<text x="86.9" y="138.1">1</text>
<text x="86.9" y="140.6">2</text>
<text x="86.9" y="143.2">3</text>
<text x="116.9" y="139.4">16</text>
<text x="116.9" y="141.9">17</text>
<text x="86.9" y="145.7">4</text>
<text x="86.9" y="148.3">5</text>
<text x="116.9" y="144.4">18</text>
<text x="116.9" y="147">19</text>
<text x="116.9" y="149.5">20</text>
<text x="86.4" y="154.6">14</text>
<text x="86.4" y="150.8">24</text>
<text x="116.9" y="152.1">21</text>
<text x="116.9" y="154.6">22</text>
<text x="10.4" y="185.9">D</text>
<text x="285.4" y="185.9">D</text>
<text x="35" y="199.9">1</text>
<text x="85" y="199.9">2</text>
<text x="135" y="199.9">3</text>
<text x="185" y="199.9">4</text>
<text x="235" y="199.9">5</text>
<text x="285" y="199.9">6</text>
</g>
<g font-size="1.8" fill="#008484">
<text x="125" y="40.4">J2</text>
<text x="246" y="40.7">J5</text>
<text x="47.5" y="49.7">+5V</text>
<text x="170.2" y="50.1">+5V</text>
<text x="113.4" y="59.4">GND</text>
<text x="117" y="55.5">Screw_Terminal-5Pin</text>
<text x="239.6" y="55.8">Screw_Terminal-5Pin</text>
<text x="45.9" y="63.2">C6</text>
<text x="110.3" y="61.3">VIN</text>
<text x="167.9" y="63.2">C10</text>
<text x="233" y="62.5">VIN</text>
<text x="233.8" y="60.1">GND</text>
<text x="43.8" y="67.5">0.1uF</text>
<text x="92.6" y="70.7">C7</text>
<text x="101.4" y="70.7">C8</text>
<text x="114.1" y="70.7">C9</text>
<text x="166.5" y="67.9">0.1uF</text>
<text x="215.3" y="71.1">C11</text>
<text x="224.2" y="71.1">C12</text>
<text x="236.9" y="71.1">C13</text>
<text x="47.2" y="77">GND</text>
<text x="92.7" y="75.8">0.1uF</text>
<text x="101.6" y="75.8">0.1uF</text>
<text x="113" y="75.8">10uF/25V</text>
<text x="169.9" y="77.4">GND</text>
<text x="215.4" y="76.1">0.1uF</text>
<text x="224.3" y="76.1">0.1uF</text>
<text x="235.7" y="76.1">10uF/25V</text>
<text x="63.1" y="89.1">AGND</text>
<text x="98.6" y="84.8">GND</text>
<text x="185.8" y="89.5">AGND</text>
<text x="221.3" y="87.6">GND</text>
<text x="136.7" y="96.2">AGND</text>
<text x="153.4" y="96.2">GND</text>
<text x="58" y="107.6">+5V</text>
<text x="79.8" y="107.9">+5V</text>
<text x="105.3" y="113.7">U6</text>
<text x="92.2" y="117.5">VDD</text>
<text x="107.7" y="117.5">PWM0</text>
<text x="92.2" y="123.8">SDA</text>
<text x="107.7" y="120">PWM1</text>
<text x="107.7" y="122.5">PWM2</text>
<text x="107.7" y="125.1">PWM3</text>
<text x="145.5" y="122.5">+5V</text>
<text x="159.1" y="122.5">+5V</text>
<text x="173.4" y="122.5">+5V</text>
<text x="187" y="122.5">+5V</text>
<text x="224.1" y="123">+5V</text>
<text x="253.7" y="123">+5V</text>
<text x="92.2" y="126.4">SCL</text>
<text x="107.7" y="127.6">PWM4</text>
<text x="107.7" y="130.2">PWM5</text>
<text x="92.2" y="132.7">#OE</text>
<text x="92.2" y="135.2">EXTCLK</text>
<text x="107.7" y="132.7">PWM6</text>
<text x="107.7" y="135.2">PWM7</text>
<text x="107.7" y="137.8">PWM8</text>
<text x="92.2" y="139.1">A0</text>
<text x="92.2" y="141.6">A1</text>
<text x="106.7" y="142.9">PWM10</text>
<text x="107.7" y="140.3">PWM9</text>
<text x="145.1" y="142.8">GND</text>
<text x="158.7" y="142.8">GND</text>
<text x="173.1" y="142.8">GND</text>
<text x="186.6" y="142.8">GND</text>
<text x="223.7" y="141.9">GND</text>
<text x="253.3" y="142.6">GND</text>
<text x="53.2" y="145.7">+5V</text>
<text x="92.2" y="144.1">A2</text>
<text x="92.2" y="146.7">A3</text>
<text x="92.2" y="149.2">A4</text>
<text x="106.7" y="145.4">PWM11</text>
<text x="106.7" y="147.9">PWM12</text>
<text x="92.2" y="155.6">GND</text>
<text x="92.2" y="151.8">A5</text>
<text x="106.7" y="150.5">PWM13</text>
<text x="106.7" y="153">PWM14</text>
<text x="106.7" y="155.6">PWM15</text>
<text x="98.8" y="160.7">PCA9685</text>
<text x="69" y="162.9">GND</text>
</g>
<g font-size="1.4" fill="#008484">
<text x="107.9" y="40.1">M1</text>
<text x="105.7" y="45">DC-Motor</text>
<text x="226.5" y="47.3">DC-Motor</text>
<text x="228.7" y="42.3">M3</text>
<text x="105.7" y="53.9">DC-Motor</text>
<text x="107.9" y="48.9">M2</text>
<text x="228.7" y="49.3">M4</text>
<text x="226.5" y="54.4">DC-Motor</text>
<text x="78.2" y="68">TB6612FNG</text>
<text x="200.8" y="67.7">TB6612FNG</text>
<text x="211" y="137">Encoder1</text>
<text x="240.6" y="137">Encoder2</text>
</g>
<g font-size="1.4" fill="#840000">
<text x="46.2" y="123.7">A4/SDA</text>
<text x="46.4" y="126.2">A5/SCL</text>
</g>
<g font-size="1.4" fill="#0000c2">
<text x="206.1" y="128.5">VCC</text>
<text x="206.1" y="130">B</text>
<text x="206.1" y="131.5">A</text>
<text x="235.8" y="128.1">VCC</text>
<text x="235.8" y="129.6">B</text>
<text x="235.8" y="131.1">A</text>
<text x="206.1" y="133">GND</text>
<text x="206.1" y="134.6">+</text>
<text x="235.8" y="132.7">GND</text>
<text x="235.8" y="134.2">+</text>
</g>
<g font-size="1.1">
<text x="65.7" y="38.6">PWM10</text>
<text x="65.7" y="41.1">PWM9</text>
<text x="99.9" y="41.1">A01</text>
<text x="188.3" y="39">PWM4</text>
<text x="188.3" y="41.5">PWM3</text>
<text x="222.6" y="41.5">A03</text>
<text x="65.7" y="46.2">PWM11</text>
<text x="65.7" y="43.7">PWM8</text>
<text x="99.9" y="46.2">A02</text>
<text x="116.8" y="42.1">A01</text>
<text x="116.8" y="44.7">A02</text>
<text x="188.3" y="46.6">PWM5</text>
<text x="188.3" y="44">PWM2</text>
<text x="222.6" y="46.6">A04</text>
<text x="237.7" y="42.3">A03</text>
<text x="237.7" y="44.8">A04</text>
<text x="65.7" y="48.7">PWM12</text>
<text x="65.7" y="51.3">PWM13</text>
<text x="99.9" y="50">B01</text>
<text x="99.9" y="53.8">B02</text>
<text x="116.8" y="52.3">B01</text>
<text x="116.8" y="49.8">B02</text>
<text x="188.3" y="49.1">PWM6</text>
<text x="188.3" y="51.7">PWM7</text>
<text x="222.6" y="50.4">B03</text>
<text x="222.6" y="51.7">B04</text>
<text x="237.7" y="49.9">B04</text>
<text x="237.7" y="52.4">B03</text>
<text x="122.8" y="116.6">PWM0</text>
<text x="122.8" y="119.1">PWM1</text>
<text x="122.8" y="121.6">PWM2</text>
<text x="122.9" y="124.2">PWM3</text>
<text x="122.9" y="126.7">PWM4</text>
<text x="122.9" y="129.3">PWM5</text>
<text x="122.9" y="131.8">PWM6</text>
<text x="142.9" y="128">PWM0</text>
<text x="156.5" y="128">PWM1</text>
<text x="170.8" y="128">PWM14</text>
<text x="184.4" y="128">PWM15</text>
<text x="220.4" y="127.1">A02</text>
<text x="250" y="127.1">B02</text>
<text x="122.9" y="134.3">PWM7</text>
<text x="122.9" y="136.9">PWM8</text>
<text x="220.4" y="133.4">A01</text>
<text x="250" y="133.4">B01</text>
<text x="123.1" y="139.4">PWM9</text>
<text x="123.1" y="142">PWM10</text>
<text x="123.1" y="144.5">PWM11</text>
<text x="123.2" y="147">PWM12</text>
<text x="123.2" y="149.6">PWM13</text>
<text x="123.3" y="152.1">PWM14</text>
<text x="123.4" y="154.7">PWM15</text>
</g>
<g font-size="1.1" fill="#840000">
<text x="71.4" y="38.6">21</text>
<text x="71.4" y="41.1">22</text>
<text x="92" y="38.6">1</text>
<text x="92" y="41.1">2</text>
<text x="194.1" y="39">21</text>
<text x="194.1" y="41.5">22</text>
<text x="214.7" y="39">1</text>
<text x="214.7" y="41.5">2</text>
<text x="71.4" y="46.2">17</text>
<text x="71.4" y="43.7">23</text>
<text x="91.7" y="47.5">11</text>
<text x="92" y="43.7">5</text>
<text x="92" y="46.2">6</text>
<text x="194.1" y="46.6">17</text>
<text x="194.1" y="44">23</text>
<text x="214.4" y="47.8">11</text>
<text x="214.7" y="44">5</text>
<text x="214.7" y="46.6">6</text>
<text x="71.4" y="51.3">15</text>
<text x="71.4" y="48.7">16</text>
<text x="71.4" y="53.8">19</text>
<text x="91.7" y="50">12</text>
<text x="92" y="51.3">7</text>
<text x="92" y="53.8">8</text>
<text x="194.1" y="51.7">15</text>
<text x="194.1" y="49.1">16</text>
<text x="214.4" y="50.4">12</text>
<text x="214.7" y="51.7">7</text>
<text x="71.4" y="58.9">18</text>
<text x="71.4" y="57.6">20</text>
<text x="194.1" y="59.3">18</text>
<text x="194.1" y="54.2">19</text>
<text x="194.1" y="58">20</text>
<text x="214.7" y="54.2">8</text>
<text x="71.4" y="64">10</text>
<text x="71.7" y="60.2">3</text>
<text x="71.7" y="61.4">4</text>
<text x="71.7" y="62.7">9</text>
<text x="91.7" y="61.4">13</text>
<text x="91.7" y="62.7">14</text>
<text x="91.7" y="60.2">24</text>
<text x="194.1" y="64.4">10</text>
<text x="194.4" y="60.5">3</text>
<text x="194.4" y="61.8">4</text>
<text x="194.4" y="63.1">9</text>
<text x="214.4" y="61.8">13</text>
<text x="214.4" y="63.1">14</text>
<text x="214.4" y="60.5">24</text>
<text x="222.6" y="130.3">ENCODER1_B</text>
<text x="222.6" y="131.6">ENCODER1_A</text>
<text x="251.2" y="130.3">ENCODER2_B</text>
<text x="251.2" y="131.6">ENCODER2_A</text>
</g>
<g font-size="1.1" fill="#008484">
<text x="75.6" y="39.2">AIN1</text>
<text x="75.6" y="41.8">AIN2</text>
<text x="86.8" y="39.2">A01</text>
<text x="86.8" y="41.8">A01</text>
<text x="198.2" y="39.6">AIN1</text>
<text x="209.5" y="39.6">A01</text>
<text x="75.6" y="46.9">BIN1</text>
<text x="75.6" y="44.3">PWMA</text>
<text x="86.8" y="44.3">A02</text>
<text x="86.8" y="46.9">A02</text>
<text x="198.2" y="47.2">BIN1</text>
<text x="198.2" y="42.2">AIN2</text>
<text x="198.2" y="44.7">PWMA</text>
<text x="209.5" y="42.2">A01</text>
<text x="209.5" y="44.7">A02</text>
<text x="209.5" y="47.2">A02</text>
<text x="75.6" y="51.9">PWMB</text>
<text x="75.6" y="49.4">BIN2</text>
<text x="86.8" y="48.1">B01</text>
<text x="86.8" y="50.7">B01</text>
<text x="86.8" y="51.9">B02</text>
<text x="198.2" y="52.3">PWMB</text>
<text x="198.2" y="49.8">BIN2</text>
<text x="209.5" y="48.5">B01</text>
<text x="209.5" y="51">B01</text>
<text x="209.5" y="52.3">B02</text>
<text x="75.6" y="59.6">GND</text>
<text x="75.6" y="54.5">STANBY</text>
<text x="75.6" y="58.3">VCC</text>
<text x="86.8" y="54.5">B02</text>
<text x="198.2" y="59.9">GND</text>
<text x="198.2" y="54.9">STANBY</text>
<text x="198.2" y="58.7">VCC</text>
<text x="209.5" y="54.9">B02</text>
<text x="75.6" y="64.6">PGND2</text>
<text x="75.6" y="60.8">PGND1</text>
<text x="75.6" y="62.1">PGND3</text>
<text x="75.6" y="63.4">PGND2</text>
<text x="86.6" y="62.1">VM2</text>
<text x="86.6" y="63.4">VM3</text>
<text x="86.6" y="60.8">VM1</text>
<text x="198.2" y="65">PGND2</text>
<text x="198.2" y="61.2">PGND1</text>
<text x="198.2" y="62.5">PGND3</text>
<text x="198.2" y="63.7">PGND2</text>
<text x="209.3" y="62.5">VM2</text>
<text x="209.3" y="63.7">VM3</text>
<text x="209.3" y="61.2">VM1</text>
<text x="73.6" y="138.2">R11</text>
<text x="73.8" y="143.2">R8</text>
<text x="73.9" y="140.8">R7</text>
<text x="79.4" y="138.2">10k</text>
<text x="79.4" y="140.8">10k</text>
<text x="79.4" y="143.2">10k</text>
<text x="73.6" y="147.6">R10</text>
<text x="73.8" y="145.8">R9</text>
<text x="79.4" y="145.8">10k</text>
<text x="79.4" y="147.6">10k</text>
</g>
<g font-size=".7" fill="#840000">
<text x="106.1" y="41.1">2</text>
<text x="106.1" y="42.4">1</text>
<text x="226.9" y="44.7">1</text>
<text x="226.9" y="43.4">2</text>
<text x="106.1" y="51.3">1</text>
<text x="106.1" y="50">2</text>
<text x="226.9" y="51.7">1</text>
<text x="226.9" y="50.4">2</text>
<text x="150.4" y="128">1</text>
<text x="150.4" y="130.6">2</text>
<text x="164" y="128">1</text>
<text x="164" y="130.6">2</text>
<text x="178.4" y="128">1</text>
<text x="178.4" y="130.6">2</text>
<text x="192" y="128">1</text>
<text x="192" y="130.6">2</text>
<text x="215.3" y="127.1">1</text>
<text x="215.3" y="128.4">2</text>
<text x="215.3" y="129.7">3</text>
<text x="215.3" y="130.9">4</text>
<text x="244.9" y="127.1">1</text>
<text x="244.9" y="128.4">2</text>
<text x="244.9" y="129.7">3</text>
<text x="244.9" y="130.9">4</text>
<text x="150.4" y="133.1">3</text>
<text x="164" y="133.1">3</text>
<text x="178.4" y="133.1">3</text>
<text x="192" y="133.1">3</text>
<text x="215.3" y="132.2">5</text>
<text x="215.3" y="133.5">6</text>
<text x="244.9" y="132.2">5</text>
<text x="244.9" y="133.5">6</text>
</g>
</svg>
